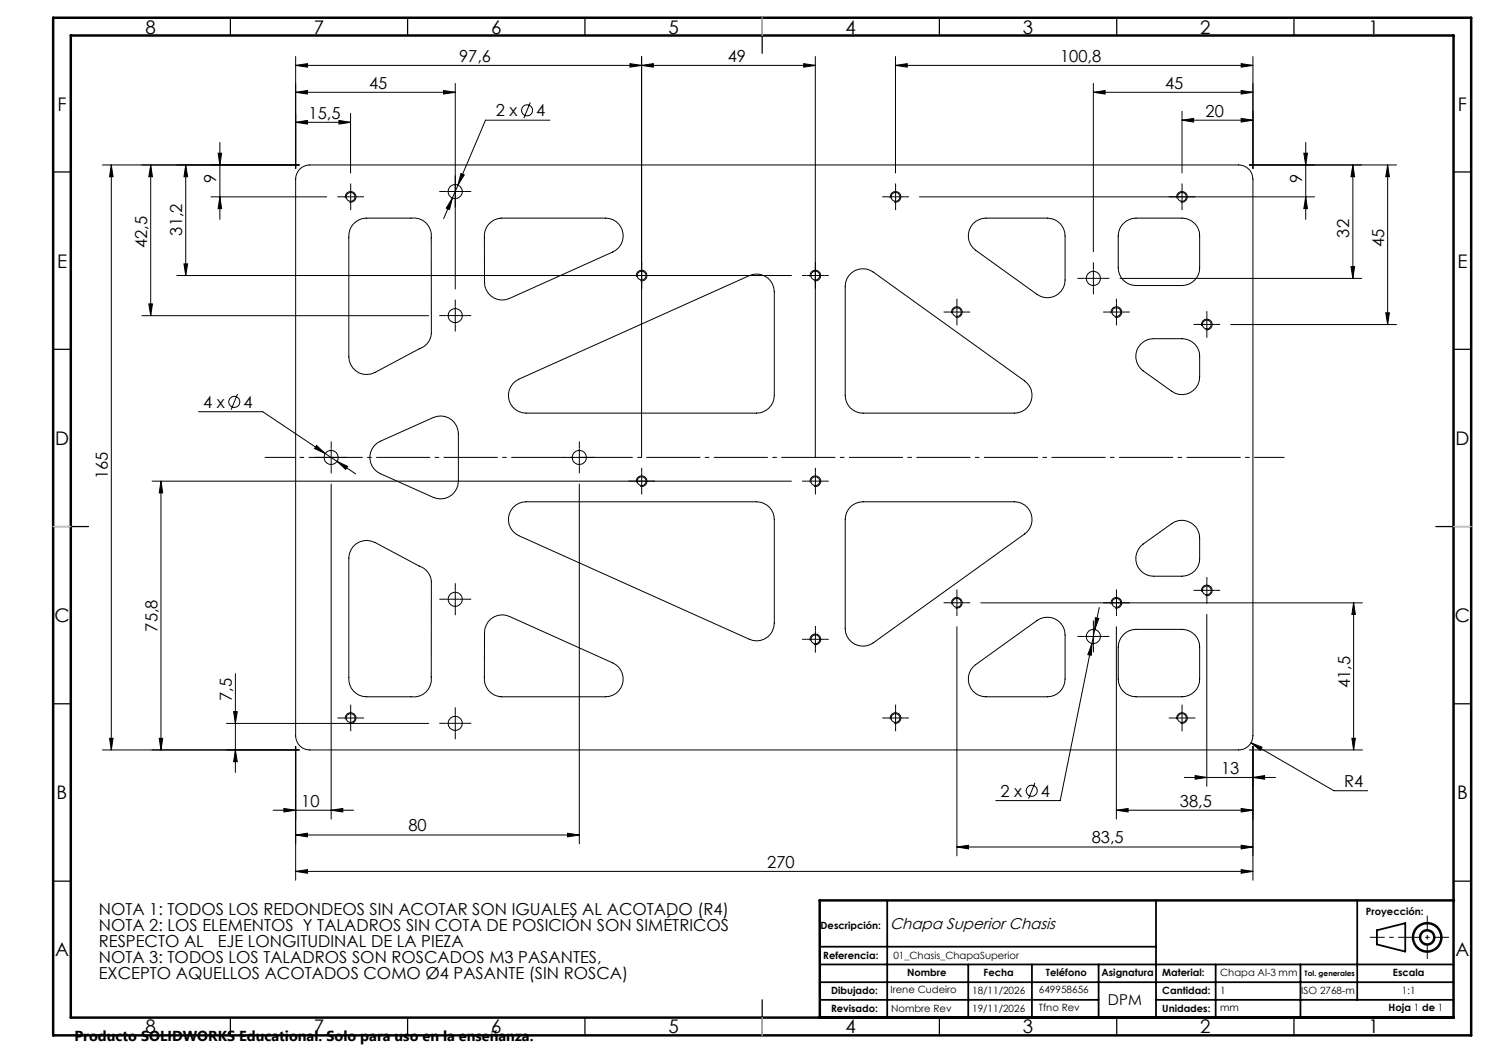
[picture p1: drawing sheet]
<svg xmlns="http://www.w3.org/2000/svg" width="420mm" height="297mm" viewBox="0 0 420 297" stroke-linecap="round" stroke-linejoin="round" font-family="sans-serif">
<g fill="none" stroke="#000" stroke-width=".28">
<path d="M83.4 18.4l3.3-.4v.9zM83.4 15.9v31.6M83.4 18.4h146.6M177.7 18l3.3 .4-3.3 .5zM181 18.4l3.3-.4v.9zM181 15.9v113.1M226.7 18l3.3 .4-3.3 .5zM230 15.9v113.1M252.6 18.4l3.3-.4v.9zM252.6 18.4h100.8M252.6 15.9v32.9M350.1 18l3.3 .4-3.3 .5z"/>
<path d="M353.4 15.9v31.6M83.4 34.5l3.3-.5v1zM83.4 26l3.3-.5v1zM83.4 34.5h15.5M83.4 26h45M95.6 34l3.3 .5-3.3 .5zM98.9 32v16.8M125.1 25.5l3.3 .5-3.3 .5zM128.4 23.5v58M149.6 28.9l-1.8 4.4M155.1 33.9h-18.2l-7.7 18.3M308.4 26l3.3-.5v1z"/>
<path d="M308.4 26h45M308.4 23.5v47.5M333.4 33.9l3.3-.5v1zM333.4 33.9h20M333.4 31.4v17.4M350.1 33.4l3.3 .5-3.3 .5zM350.1 25.5l3.3 .5-3.3 .5zM28.9 46.5h55.5M31.4 46.5l.5 3.3h-1zM31.4 46.5v165M42.5 46.5l.5 3.3h-1zM42.5 46.5v42.5"/>
<path d="M52.4 46.5l.5 3.3h-1zM52.4 46.5v31.2M59.5 55.5h32.6M61.5 43.2h1l-.5 3.3zM62 55.5l.5 3.3h-1zM62 40.2v21.7M84.6 47.7a4.2 4.2 0 0 1 2.8-1.2h262a4 4 0 0 1 4 4v157a4 4 0 0 1-4 4h-262a4 4 0 0 1-4-4v-157a4.2 4.2 0 0 1 1.2-2.8zM97.4 55.9a1.51 1.51 0 0 1 1.4-1.9 1.51 1.51 0 0 1 1.6 1.6 1.51 1.51 0 0 1-1.9 1.4M127.6 55.9l-.8 3.2-.9-.4zM127.6 55.9l-2.5 5.8M129.2 52.2l-1.6 3.7M130 49l1 .4-1.8 2.8z"/>
<path d="M251.1 55.9a1.51 1.51 0 0 1 1.4-1.9 1.51 1.51 0 0 1 1.6 1.6 1.51 1.51 0 0 1-1.9 1.4M259.4 55.5h111.4M332 55.9a1.5 1.5 0 0 1 1.3-1.9 1.5 1.5 0 0 1 1.6 1.7 1.5 1.5 0 0 1-1.9 1.3M352.4 46.5h41.5M367.8 43.2h1l-.5 3.3zM368.3 55.5l.5 3.3h-1zM368.3 40.2v21.7M381.6 46.5l.5 3.3h-1zM381.6 46.5v32M391.4 46.5l.5 3.3h-1zM391.4 46.5v45M49.9 77.7h173.3"/>
<path d="M51.9 74.4h1l-.5 3.3zM99.7 63.1a4.9 4.9 0 0 1 3.7-1.6h12.5a5 5 0 0 1 5.7 5.6l.1 26.9a4.9 4.9 0 0 1-3.4 4.4l-12.5 6.7a5 5 0 0 1-7.4-4.5v-33.6a5.1 5.1 0 0 1 1.3-3.9zM137.8 63.3a5.1 5.1 0 0 1 3.6-1.8h29.4a5 5 0 0 1 4.9 4 5 5 0 0 1-2.9 5.6l-29.1 13.1a5 5 0 0 1-7-4.6l-.1-12.5a5.2 5.2 0 0 1 1.2-3.8zM179.5 78.1a1.49 1.49 0 0 1 1.3-1.9 1.49 1.49 0 0 1 1.6 1.7 1.49 1.49 0 0 1-1.8 1.3M228.5 78.1a1.49 1.49 0 0 1 1.3-1.9 1.49 1.49 0 0 1 1.6 1.7 1.49 1.49 0 0 1-1.8 1.3M240.2 76.9a5.1 5.1 0 0 1 6.1-.2l42.7 30.8a5 5 0 0 1 1.9 5.6 5 5 0 0 1-4.8 3.4h-42.7a4.9 4.9 0 0 1-5-5v-30.7a4.9 4.9 0 0 1 1.8-3.9zM274.4 63.2a5.3 5.3 0 0 1 3.7-1.7h17.3a5 5 0 0 1 5 5v12.5a5 5 0 0 1-7.9 4l-17.3-12.4a5 5 0 0 1-.8-7.4zM315.9 78.5h68.2M316.9 63a5 5 0 0 1 3.5-1.5h13a5 5 0 0 1 5 5v9a5 5 0 0 1-5 5h-13a5.1 5.1 0 0 1-5-5v-9a5 5 0 0 1 1.5-3.5zM381.1 75.2h1l-.5 3.3zM40 89h80.9M42 85.7h1l-.5 3.3z"/>
<path d="M268.5 88.4a1.49 1.49 0 0 1 1.3-1.9 1.49 1.49 0 0 1 1.6 1.7 1.49 1.49 0 0 1-1.9 1.3M313.4 88.4a1.5 1.5 0 0 1 1.4-1.9 1.5 1.5 0 0 1 1.6 1.6 1.5 1.5 0 0 1-1.9 1.4M321.7 97.2a4.8 4.8 0 0 1 3.7-1.7h8a4.9 4.9 0 0 1 5 5v5.8a5 5 0 0 1-2.7 4.5 5 5 0 0 1-5.2-.5l-8.1-5.7a5 5 0 0 1-.7-7.4zM338.9 91.9a1.5 1.5 0 0 1 1.4-1.9 1.5 1.5 0 0 1 1.6 1.7 1.5 1.5 0 0 1-1.9 1.3M347.1 91.5h46.8M390.9 88.2h1l-.5 3.3zM56 116.1h18.1l17.6 11.8M67 111.1l-1.8 4.5M144.7 108.2l1.6-1.2 65-29.3a5 5 0 0 1 7.1 4.6v29.2a5 5 0 0 1-5 5h-65a5 5 0 0 1-4.6-2.9 5 5 0 0 1 .9-5.4zM42.9 135.7h180.3M45.4 135.7l.5 3.3h-1zM45.4 135.7v75.8"/>
<path d="M89.3 125.7l2.4 2.2-3-1.4zM91.7 127.9l3.4 2.2M93.4 136.5v94.5M95.1 130.1l3 1.4-.6 .9zM95.1 130.1l5.2 3.6M105.6 125.7l1.7-1.2 14.9-6.7a5 5 0 0 1 7.1 4.5v13.4a5 5 0 0 1-7.1 4.6l-14.9-6.7a5 5 0 0 1-1.7-7.9zM163.4 136.5v101.5M179.5 136.1a1.49 1.49 0 0 1 1.3-1.9 1.49 1.49 0 0 1 1.6 1.6 1.49 1.49 0 0 1-1.8 1.4M228.5 136.1a1.49 1.49 0 0 1 1.3-1.9 1.49 1.49 0 0 1 1.6 1.6 1.49 1.49 0 0 1-1.8 1.4M99.5 154.3a5.1 5.1 0 0 1 6.3-1.3l12.5 6.7a5 5 0 0 1 3.4 4.3l-.1 27a5 5 0 0 1-5.7 5.5h-12.5a5 5 0 0 1-5-5.4v-33.7l.1-1.1zM144.7 143.2a4.9 4.9 0 0 1 3.7-1.7h65a5 5 0 0 1 5 5v29.3a5 5 0 0 1-7.1 4.5l-65-29.2a5 5 0 0 1-1.6-7.9zM239.9 143a5.2 5.2 0 0 1 3.5-1.5h42.7a5 5 0 0 1 4.8 3.5 5 5 0 0 1-1.9 5.6l-42.7 30.7a5 5 0 0 1-7.9-4v-30.8a5.2 5.2 0 0 1 1.5-3.5z"/>
<path d="M321.7 154.2l8.8-6.5a5 5 0 0 1 7.9 4.1v5.7a4.9 4.9 0 0 1-5 5h-8a5 5 0 0 1-4.6-3 5 5 0 0 1 .9-5.3zM137.7 175.3a5 5 0 0 1 6-1.4l29.1 13.1a5 5 0 0 1 2.9 5.6 5 5 0 0 1-4.9 3.9h-29.4a5 5 0 0 1-4.8-5.5l.1-12.6 .1-1.1zM268.5 170.4a1.5 1.5 0 0 1 1.3-1.9 1.5 1.5 0 0 1 1.6 1.7 1.5 1.5 0 0 1-1.9 1.3M269.9 176.8v64.6M276.6 170h107.7M308.8 177.6l-.8 3.9M309 174.2l1 .2-1.2 3.2zM310.1 171.3l-1.3 6.3M313.4 170.4a1.51 1.51 0 0 1 1.4-1.9 1.51 1.51 0 0 1 1.6 1.7 1.51 1.51 0 0 1-1.9 1.3M314.9 176.8v54.2M316.9 179a5 5 0 0 1 3.5-1.5h13a5 5 0 0 1 5 5v9a5 5 0 0 1-5 5h-13a5.1 5.1 0 0 1-5-5v-9a5 5 0 0 1 1.5-3.5zM338.9 166.9a1.5 1.5 0 0 1 1.4-1.9 1.5 1.5 0 0 1 1.6 1.7 1.5 1.5 0 0 1-1.9 1.3"/>
<path d="M340.4 173.3v48.5M381.8 170l.5 3.3h-1zM381.8 170v41.5M66.4 190v27.9M228.5 180.7a1.5 1.5 0 0 1 1.3-1.9 1.5 1.5 0 0 1 1.7 1.7 1.5 1.5 0 0 1-1.9 1.3M274.4 188.2l18.1-13.2a5 5 0 0 1 7.9 4.1v12.4a5 5 0 0 1-5 5h-17.3a5 5 0 0 1-4.5-2.9 5 5 0 0 1 .8-5.4zM308 181.5l-.2 3.3-1-.2zM308 181.5l-9 44.3h-18.1M28.9 211.5h55.5M30.9 208.2h1l-.5 3.3zM44.9 208.2h1l-.5 3.3zM63.9 204h57"/>
<path d="M65.9 200.7h1l-.5 3.3zM66.4 211.5l.5 3.3h-1zM83.4 210.5v37.8M97.4 202.9a1.51 1.51 0 0 1 1.4-1.9 1.51 1.51 0 0 1 1.6 1.7 1.51 1.51 0 0 1-1.9 1.3M251.1 202.9a1.51 1.51 0 0 1 1.4-1.9 1.51 1.51 0 0 1 1.6 1.7 1.51 1.51 0 0 1-1.9 1.3M332 202.9a1.5 1.5 0 0 1 1.3-1.9 1.5 1.5 0 0 1 1.6 1.7 1.5 1.5 0 0 1-1.9 1.3M334 219.3h25.8M337.1 218.8l3.3 .5-3.3 .5zM352.4 211.5h31.9M352.8 209.5l3.2 1.2-.5 .9zM352.8 209.5l23.4 13.5h9.6M353.4 219.3l3.3-.5v1z"/>
<path d="M353.4 210.5v37.8M381.3 208.2h1l-.5 3.3zM77 228.5h22.8M80.1 228l3.3 .5-3.3 .5zM83.4 235.5l3.3-.5v1zM83.4 235.5h80M93.4 228.5l3.3-.5v1zM160.1 235l3.3 .5-3.3 .5zM269.9 238.9l3.3-.5v1zM269.9 238.9h83.5M291.9 220.8l-1.8 4.4M314.9 228.5l3.3-.5v1z"/>
<path d="M314.9 228.5h38.5M350.1 228l3.3 .5-3.3 .5zM350.1 238.4l3.3 .5-3.3 .5zM83.4 245.8l3.3-.5v1zM83.4 245.8h270M350.1 245.3l3.3 .5-3.3 .5z"/>
<circle cx="148.7" cy="31.1" r="1.56"/>
<circle cx="98.9" cy="55.5" r="1.26"/>
<circle cx="128.4" cy="54" r="2"/>
<circle cx="252.6" cy="55.5" r="1.26"/>
<circle cx="333.4" cy="55.5" r="1.25"/>
<circle cx="181" cy="77.7" r="1.26"/>
<circle cx="230" cy="77.7" r="1.26"/>
<circle cx="308.4" cy="78.5" r="2"/>
<circle cx="128.4" cy="89" r="2"/>
<circle cx="269.9" cy="88" r="1.25"/>
<circle cx="314.9" cy="88" r="1.26"/>
<circle cx="340.4" cy="91.5" r="1.25"/>
<circle cx="66.1" cy="113.4" r="1.56"/>
<circle cx="93.4" cy="129" r="1.99"/>
<circle cx="163.4" cy="129" r="2"/>
<circle cx="181" cy="135.7" r="1.26"/>
<circle cx="230" cy="135.7" r="1.26"/>
<circle cx="128.4" cy="169" r="2"/>
<circle cx="269.9" cy="170" r="1.24"/>
<circle cx="308.4" cy="179.5" r="2"/>
<circle cx="314.9" cy="170" r="1.25"/>
<circle cx="340.4" cy="166.5" r="1.25"/>
<circle cx="230" cy="180.3" r="1.26"/>
<circle cx="98.9" cy="202.5" r="1.25"/>
<circle cx="128.4" cy="204" r="1.99"/>
<circle cx="252.6" cy="202.5" r="1.25"/>
<circle cx="333.4" cy="202.5" r="1.24"/>
<circle cx="291" cy="223" r="1.56"/>
</g>
<g fill="none" stroke="#000" stroke-width=".7" stroke-linecap="butt">
<circle cx="402.6" cy="264.4" r="4"/>
<circle cx="402.6" cy="264.4" r="2"/>
</g>
<path d="M408.7 264.4h-22.3" fill="none" stroke="#000" stroke-width=".28" stroke-dasharray="6.3 1.3 1.3 1.3" stroke-dashoffset="2.2" stroke-linecap="butt"/>
<path d="M402.6 258.2v12.3" fill="none" stroke="#000" stroke-width=".28" stroke-dasharray="6.3 1.3 1.3 1.3" stroke-dashoffset="2.1" stroke-linecap="butt"/>
<g fill="none" stroke="#000" stroke-width=".35">
<path d="M65 5v5M115 5v5M165 5v5M215 5v10M265 5v5M315 5v5M365 5v5M15 48.5h5M410 48.5h5M15 98.5h5M410 98.5h5M15 148.5h10"/>
<path d="M405 148.5h10M15 198.5h5M410 198.5h5M15 248.5h5M410 248.5h5M65 287v5M115 287v5M165 287v5M215 282v10M265 287v5M315 287v5M365 287v5"/>
</g>
<g fill="none" stroke="#000" stroke-width=".5">
<path d="M250.3 254v33M326.1 254v33M382.8 254v28M231.2 267h94.9M231.2 272h178.9M231.2 277h178.8M273.1 272v15M291.1 272v15M309.9 272v15M342.9 272v15M366.8 272v15M388.4 262.4l8-2v8l-8-2z"/>
<path d="M231.2 282h78.7M326.1 282h83.9"/>
</g>
<path d="M15 5h400v287h-400zM20 10h390v277h-390zM410.1 254h-178.9v33" fill="none" stroke="#000" stroke-width=".7"/>
<path d="M215 5v5M15 148.5h5M410 148.5h5M215 287v5" fill="none" stroke="#c0c0c0" stroke-width=".35"/>
<g fill="#000">
<path d="M83.4 18.4l3.3-.4v.9zM177.7 18l3.3 .4-3.3 .5zM181 18.4l3.3-.4v.9zM226.7 18l3.3 .4-3.3 .5zM252.6 18.4l3.3-.4v.9zM350.1 18l3.3 .4-3.3 .5zM83.4 34.5l3.3-.5v1zM83.4 26l3.3-.5v1zM95.6 34l3.3 .5-3.3 .5zM125.1 25.5l3.3 .5-3.3 .5zM308.4 26l3.3-.5v1zM333.4 33.9l3.3-.5v1z"/>
<path d="M350.1 33.4l3.3 .5-3.3 .5zM350.1 25.5l3.3 .5-3.3 .5zM31.4 46.5l.5 3.3h-1zM42.5 46.5l.5 3.3h-1zM52.4 46.5l.5 3.3h-1zM62 55.5l.5 3.3h-1zM61.5 43.2h1l-.5 3.3zM127.6 55.9l-.8 3.2-.9-.4zM130 49l1 .4-1.8 2.8zM368.3 55.5l.5 3.3h-1zM367.8 43.2h1l-.5 3.3zM381.6 46.5l.5 3.3h-1z"/>
<path d="M391.4 46.5l.5 3.3h-1zM51.9 74.4h1l-.5 3.3zM381.1 75.2h1l-.5 3.3zM42 85.7h1l-.5 3.3zM390.9 88.2h1l-.5 3.3zM45.4 135.7l.5 3.3h-1zM89.3 125.7l2.4 2.2-3-1.4zM95.1 130.1l3 1.4-.6 .9zM309 174.2l1 .2-1.2 3.2zM381.8 170l.5 3.3h-1zM308 181.5l-.2 3.3-1-.2zM30.9 208.2h1l-.5 3.3z"/>
<path d="M44.9 208.2h1l-.5 3.3zM66.4 211.5l.5 3.3h-1zM65.9 200.7h1l-.5 3.3zM337.1 218.8l3.3 .5-3.3 .5zM352.8 209.5l3.2 1.2-.5 .9zM353.4 219.3l3.3-.5v1zM381.3 208.2h1l-.5 3.3zM80.1 228l3.3 .5-3.3 .5zM83.4 235.5l3.3-.5v1zM93.4 228.5l3.3-.5v1zM160.1 235l3.3 .5-3.3 .5zM269.9 238.9l3.3-.5v1z"/>
<path d="M314.9 228.5l3.3-.5v1zM350.1 228l3.3 .5-3.3 .5zM350.1 238.4l3.3 .5-3.3 .5zM83.4 245.8l3.3-.5v1zM350.1 245.3l3.3 .5-3.3 .5z"/>
</g>
<path d="M74.7 129h287.6" fill="none" stroke="#000" stroke-width=".28" stroke-dasharray="15.2 1.3 1.3 1.3" stroke-dashoffset="6.7" stroke-linecap="butt"/>
<g fill="none" stroke="#000" stroke-width=".28" stroke-dasharray="15.2 1.3 1.3 1.3" stroke-linecap="butt">
<path d="M96.4 55.5h-1.2M98.9 55.5v-2.5M98.9 55.5h-2.5M98.9 55.5v2.5M98.9 55.5h2.5M98.9 53v-1.2M98.9 58v1.3M101.4 55.5h1.3M125.9 54h-2M128.4 54v-2.5M128.4 54h-2.5M128.4 54v2.5"/>
<path d="M128.4 54h2.5M128.4 51.5v-2M128.4 56.5v2M130.9 54h2M250.1 55.5h-1.2M252.6 55.5v-2.5M252.6 55.5h-2.5M252.6 55.5v2.5M252.6 55.5h2.5M252.6 53v-1.2M252.6 58v1.3M255.1 55.5h1.3"/>
<path d="M330.9 55.5h-1.2M333.4 55.5v-2.5M333.4 55.5h-2.5M333.4 55.5v2.5M333.4 55.5h2.5M333.4 53v-1.2M333.4 58v1.3M335.9 55.5h1.3M178.5 77.7h-1.3M181 77.7v-2.5M181 77.7h-2.5M181 77.7v2.5"/>
<path d="M181 77.7h2.5M181 75.2v-1.2M183.5 77.7h1.2M227.5 77.7h-1.3M230 77.7v-2.5M230 77.7h-2.5M230 77.7v2.5M230 77.7h2.5M230 75.2v-1.2M232.5 77.7h1.2M305.9 78.5h-2M308.4 78.5v-2.5"/>
<path d="M308.4 78.5h-2.5M308.4 78.5v2.5M308.4 78.5h2.5M308.4 76v-2M310.9 78.5h2M125.9 89h-2M128.4 89v-2.5M128.4 89h-2.5M128.4 89v2.5M128.4 89h2.5M128.4 86.5v-2M128.4 91.5v2"/>
<path d="M130.9 89h2M181 80.2v1.3M230 80.2v1.3M267.4 88h-1.2M269.9 88v-2.5M269.9 88h-2.5M269.9 88v2.5M269.9 88h2.5M269.9 85.5v-1.2M269.9 90.5v1.3M272.4 88h1.3M308.4 81v2"/>
<path d="M312.4 88h-1.2M314.9 88v-2.5M314.9 88h-2.5M314.9 88v2.5M314.9 88h2.5M314.9 85.5v-1.2M314.9 90.5v1.3M317.4 88h1.3M337.9 91.5h-1.2M340.4 91.5v-2.5M340.4 91.5h-2.5M340.4 91.5v2.5"/>
<path d="M340.4 91.5h2.5M340.4 89v-1.2M340.4 94v1.3M342.9 91.5h1.3M90.9 129h-2M93.4 129v-2.5M93.4 129h-2.5M93.4 129v2.5M93.4 129h2.5M93.4 126.5v-2M93.4 131.5v2M95.9 129h2"/>
<path d="M160.9 129h-2M163.4 129v-2.5M163.4 129h-2.5M163.4 129v2.5M163.4 129h2.5M163.4 126.5v-2M163.4 131.5v2M165.9 129h2M178.5 135.7h-1.3M181 135.7v-2.5M181 135.7h-2.5M181 135.7v2.5"/>
<path d="M181 135.7h2.5M181 133.2v-1.2M181 138.2v1.3M183.5 135.7h1.2M227.5 135.7h-1.3M230 135.7v-2.5M230 135.7h-2.5M230 135.7v2.5M230 135.7h2.5M230 133.2v-1.2M230 138.2v1.3M232.5 135.7h1.2"/>
<path d="M125.9 169h-2M128.4 169v-2.5M128.4 169h-2.5M128.4 169v2.5M128.4 169h2.5M128.4 166.5v-2M128.4 171.5v2M130.9 169h2M230 177.8v-1.2M267.4 170h-1.2M269.9 170v-2.5M269.9 170h-2.5"/>
<path d="M269.9 170v2.5M269.9 170h2.5M269.9 167.5v-1.2M269.9 172.5v1.3M272.4 170h1.3M305.9 179.5h-2M308.4 179.5v-2.5M308.4 179.5h-2.5M308.4 179.5v2.5M308.4 179.5h2.5M308.4 177v-2M310.9 179.5h2"/>
<path d="M312.4 170h-1.2M314.9 170v-2.5M314.9 170h-2.5M314.9 170v2.5M314.9 170h2.5M314.9 167.5v-1.2M314.9 172.5v1.3M317.4 170h1.3M337.9 166.5h-1.2M340.4 166.5v-2.5M340.4 166.5h-2.5M340.4 166.5v2.5"/>
<path d="M340.4 166.5h2.5M340.4 164v-1.2M340.4 169v1.3M342.9 166.5h1.3M227.5 180.3h-1.3M230 180.3v-2.5M230 180.3h-2.5M230 180.3v2.5M230 180.3h2.5M230 182.8v1.3M232.5 180.3h1.2M308.4 182v2"/>
<path d="M96.4 202.5h-1.2M98.9 202.5v-2.5M98.9 202.5h-2.5M98.9 202.5v2.5M98.9 202.5h2.5M98.9 200v-1.2M98.9 205v1.3M101.4 202.5h1.3M125.9 204h-2M128.4 204v-2.5M128.4 204h-2.5M128.4 204v2.5"/>
<path d="M128.4 204h2.5M128.4 201.5v-2M128.4 206.5v2M130.9 204h2M250.1 202.5h-1.2M252.6 202.5v-2.5M252.6 202.5h-2.5M252.6 202.5v2.5M252.6 202.5h2.5M252.6 200v-1.2M252.6 205v1.3M255.1 202.5h1.3"/>
<path d="M330.9 202.5h-1.2M333.4 202.5v-2.5M333.4 202.5h-2.5M333.4 202.5v2.5M333.4 202.5h2.5M333.4 200v-1.2M333.4 205v1.3M335.9 202.5h1.3"/>
</g>
<g font-size="5.3">
<text x="41" y="9.5">8</text>
<text x="88.5" y="9.5">7</text>
<text x="138.5" y="9.5">6</text>
<text x="188.5" y="9.5">5</text>
<text x="238.5" y="9.5">4</text>
<text x="288.5" y="9.5">3</text>
<text x="338.5" y="9.5">2</text>
<text x="386" y="9.5">1</text>
<text x="16.2" y="31.2">F</text>
<text x="411.2" y="31.2">F</text>
<text x="16.1" y="75.5">E</text>
<text x="411.1" y="75.5">E</text>
<text x="15.5" y="125.5">D</text>
<text x="410.5" y="125.5">D</text>
<text x="15.4" y="175.5">C</text>
<text x="410.4" y="175.5">C</text>
<text x="16" y="225.5">B</text>
<text x="411" y="225.5">B</text>
<text x="15.5" y="269.7">A</text>
<text x="410.5" y="269.7">A</text>
<text x="41" y="291.5">8</text>
<text x="88.5" y="291.5">7</text>
<text x="138.5" y="291.5">6</text>
<text x="188.5" y="291.5">5</text>
<text x="238.5" y="291.5">4</text>
<text x="288.5" y="291.5">3</text>
<text x="338.5" y="291.5">2</text>
<text x="386" y="291.5">1</text>
</g>
<g font-size="4.7">
<text x="129.5" y="17.4">97,6</text>
<text x="205.3" y="17.4">49</text>
<text x="299" y="17.4">100,8</text>
<text x="104.1" y="25">45</text>
<text x="328.6" y="25">45</text>
<text x="87" y="33.5">15,5</text>
<text x="139.9" y="32.8">2 x</text>
<text x="151.3" y="32.8">4</text>
<text x="340.1" y="32.9">20</text>
<text x="61" y="51.7" transform="rotate(-90 61 51.7)">9</text>
<text x="367.3" y="51.7" transform="rotate(-90 367.3 51.7)">9</text>
<text x="41.5" y="70" transform="rotate(-90 41.5 70)">42,5</text>
<text x="51.4" y="66.4" transform="rotate(-90 51.4 66.4)">31,2</text>
<text x="380.6" y="67" transform="rotate(-90 380.6 67)">32</text>
<text x="390.4" y="69.7" transform="rotate(-90 390.4 69.7)">45</text>
<text x="57.3" y="115">4 x</text>
<text x="68.7" y="115">4</text>
<text x="30.4" y="135.1" transform="rotate(-90 30.4 135.1)">165</text>
<text x="44.4" y="178.2" transform="rotate(-90 44.4 178.2)">75,8</text>
<text x="65.4" y="197.8" transform="rotate(-90 65.4 197.8)">7,5</text>
<text x="380.8" y="194.1" transform="rotate(-90 380.8 194.1)">41,5</text>
<text x="344.4" y="218.2">13</text>
<text x="379.1" y="222">R4</text>
<text x="85" y="227.5">10</text>
<text x="282.2" y="224.7">2 x</text>
<text x="293.6" y="224.7">4</text>
<text x="332.8" y="227.5">38,5</text>
<text x="115.2" y="234.5">80</text>
<text x="307.9" y="237.9">83,5</text>
<text x="216.4" y="244.8">270</text>
<text x="27.9" y="258.1">NOTA 1: TODOS LOS REDONDEOS SIN ACOTAR SON IGUALES AL ACOTADO (R4)</text>
<text x="27.9" y="262.7">NOTA 2: LOS ELEMENTOS Y TALADROS SIN COTA DE POSICIÓN SON SIMÉTRICOS</text>
<text x="27.9" y="267.2">RESPECTO AL</text>
<text x="61.4" y="267.2">EJE LONGITUDINAL DE LA PIEZA</text>
<text x="27.9" y="271.7">NOTA 3: TODOS LOS TALADROS SON ROSCADOS M3 PASANTES,</text>
<text x="27.9" y="276.2">EXCEPTO AQUELLOS ACOTADOS COMO Ø4 PASANTE (SIN ROSCA)</text>
</g>
<text font-size="4.4" x="251.1" y="261.9">Chapa Superior Chasis</text>
<text font-size="4.2" x="312.5" y="283.3">DPM</text>
<text font-size="4.1" x="21" y="293.7">Producto SOLIDWORKS Educational. Solo para uso en la enseñanza.</text>
<g font-size="2.8">
<text x="231.5" y="261.9">Descripción:</text>
<text x="385.3" y="258">Proyección:</text>
<text x="232.2" y="270.5">Referencia:</text>
<text x="252" y="270.5">01_Chasis_ChapaSuperior</text>
<text x="255.9" y="275.3">Nombre</text>
<text x="277.4" y="275.3">Fecha</text>
<text x="295" y="275.3">Teléfono</text>
<text x="310.7" y="275.2">Asignatura</text>
<text x="327.8" y="275.3">Material:</text>
<text x="344.2" y="275.2">Chapa Al-3 mm</text>
<text x="392.9" y="275.3">Escala</text>
<text x="234.4" y="280.4">Dibujado:</text>
<text x="251.2" y="280.2">Irene Cudeiro</text>
<text x="274.2" y="280.4">18/11/2026</text>
<text x="293" y="280.2">649958656</text>
<text x="327.8" y="280.5">Cantidad:</text>
<text x="344.2" y="280.4">1</text>
<text x="367.1" y="280.5">ISO 2768-m</text>
<text x="395.4" y="280.5">1:1</text>
<text x="234.4" y="285.4">Revisado:</text>
<text x="251.3" y="285.4">Nombre Rev</text>
<text x="274.2" y="285.4">19/11/2026</text>
<text x="293" y="285.3">Tfno Rev</text>
<text x="327.8" y="285.4">Unidades:</text>
<text x="344.2" y="285.3">mm</text>
<text x="391.7" y="285.3">Hoja 1 de 1</text>
</g>
<text font-size="2.1" x="368" y="275.2">Tol. generales</text>
</svg>
